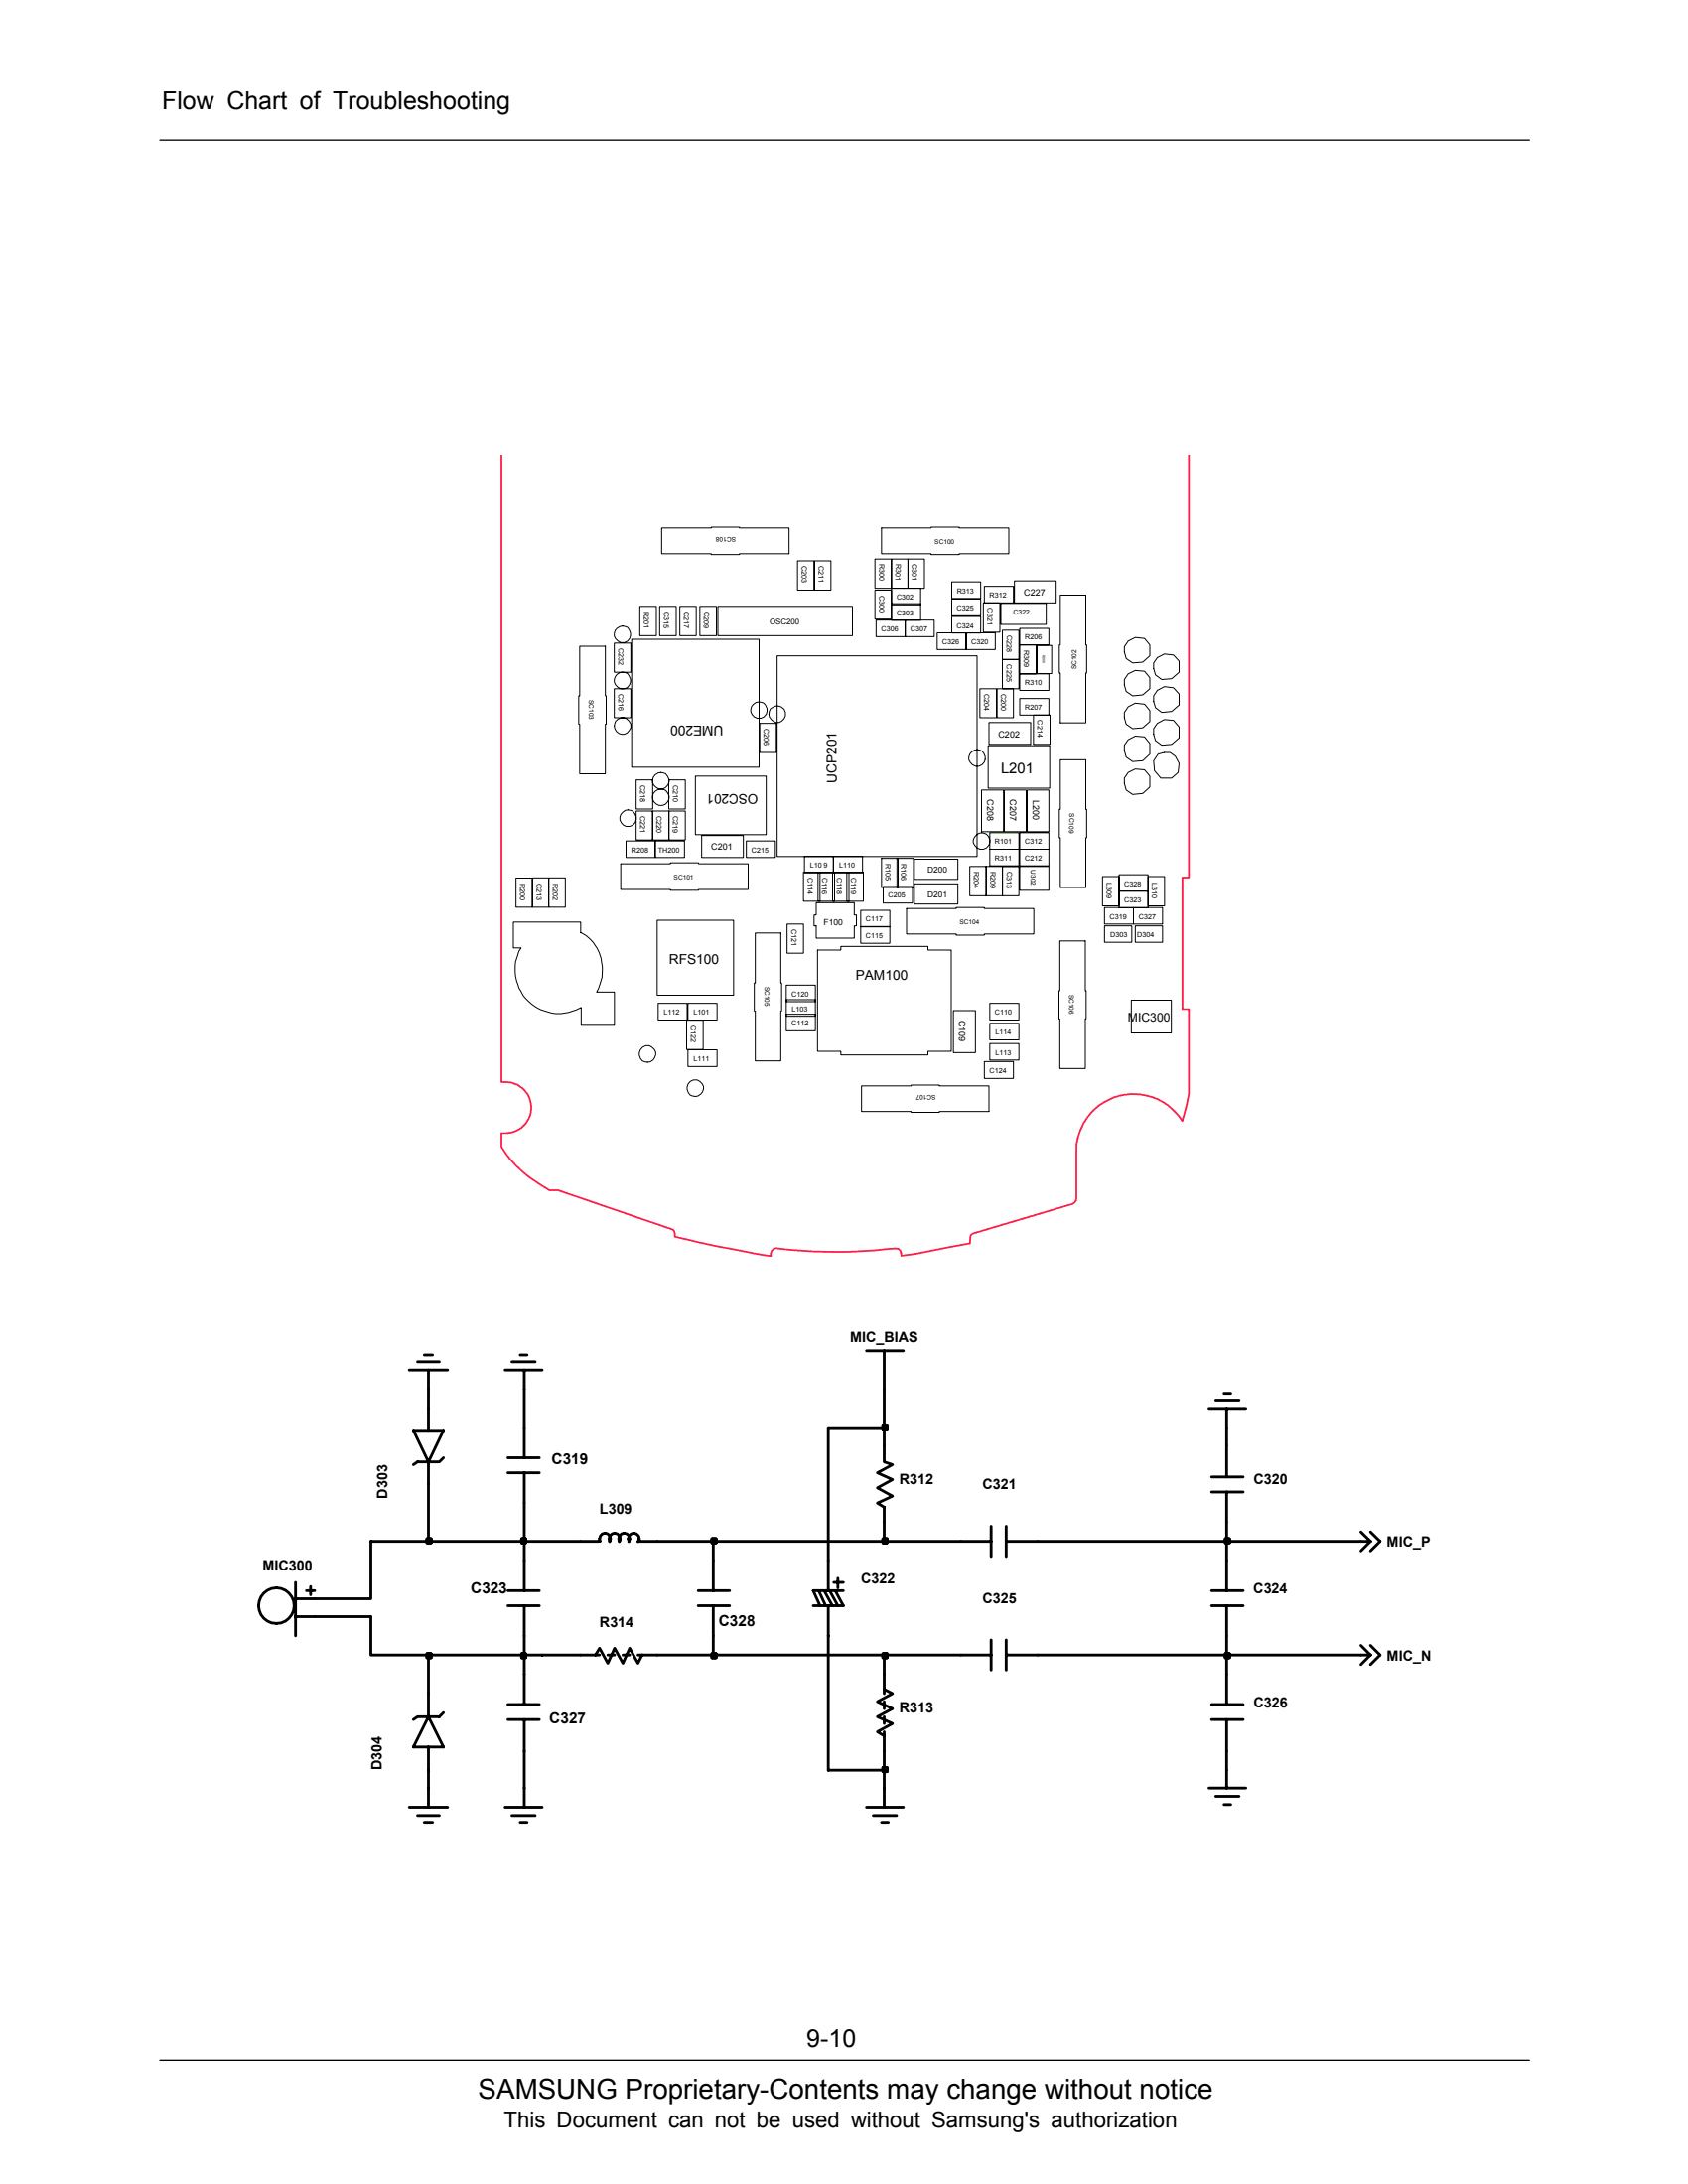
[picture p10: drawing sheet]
<svg xmlns="http://www.w3.org/2000/svg" width="216mm" height="279mm" viewBox="0 0 216 279" stroke-linecap="round" stroke-linejoin="round" font-family="sans-serif">
<path d="M20.4 263.6h175.2" fill="none" stroke="#000" stroke-width=".17"/>
<path d="M20.8 265.5h174.8v9h-174.8z" fill="#fff"/>
<path d="M20.4 17.9h175.2" fill="none" stroke="#000" stroke-width=".17"/>
<path d="M64.1 58.2v80.2a3.3 3.3 0 0 1 3.7 2.5 3.3 3.3 0 0 1-2.1 3.9l-.9 .2h-.7v1.7a16.2 16.2 0 0 0 6.2 5.6h1.1l14.7 5 .2 .2v.7a138.3 138.3 0 0 0 12.3 2.5 .81 .81 0 0 1 .2-.8 .81 .81 0 0 1 .9-.2 65.7 65.7 0 0 0 14.7 0h.5l.2 .3 .2 .7 1.8-.3 7-1.3v-.8a.66 .66 0 0 1 .7-.6l12.4-3.7 .2-.1 .2-.3 .1-.3v-5.5a7.3 7.3 0 0 1 5-7.5 7.3 7.3 0 0 1 8.5 3.1l.9-3.5v-10.8h-.9v-16.8h.9v-54.1" fill="none" stroke="#ff1d46" stroke-width=".23"/>
<g fill="none" stroke="#000" stroke-width=".13">
<path d="M81.8 77.6h2.1v3.7h-2.1zM84.4 77.6h2.1v3.7h-2.1zM84.6 67.5h6.4v-.1h3.6v.1h6.3v3.3h-6.3v.2h-3.6v-.2h-6.4zM87 77.6h2v3.7h-2zM89.5 77.6h2.1v3.7h-2.1zM91.8 77.6h17.2v3.7h-17.2zM102 71.8h2.1v3.7h-2.1zM104.2 71.8h2.1v3.7h-2.1zM111.9 75.5h2.1v3.7h-2.1zM111.9 71.5h2.1v3.8h-2.1zM112.1 79.3h3.7v2.1h-3.7zM112.8 67.5h6.3v-.1h3.6v.1h6.3v3.3h-6.3v.2h-3.6v-.2h-6.3z"/>
<path d="M114 75.2h3.8v2.2h-3.8zM114 77.2h3.8v2.2h-3.8zM114 71.5h2.1v3.8h-2.1zM115.8 79.3h3.7v2.1h-3.7zM116.1 71.5h2.1v3.8h-2.1zM121.7 78.9h3.7v2.1h-3.7zM121.7 76.6h3.7v2.2h-3.7zM121.7 74.4h3.7v2.2h-3.7zM125.8 77.1h2.1v3.8h-2.1zM125.9 75h3.7v2.1h-3.7zM128 77.2h5.8v2.7h-5.8zM129.8 74.3h5.3v2.8h-5.3z"/>
<path d="M135.6 76.1h3.3v6.4h.1v3.6h-.1v6.4h-3.3v-6.4h-.1v-3.6h.1zM74.1 82.7h3.3v6.3h.1v3.6h-.1v6.4h-3.3v-6.4h-.1v-3.6h.1zM78.6 88.1h2.1v3.7h-2.1zM78.6 82.3h2.1v3.7h-2.1zM80.8 81.8h16.3v16.3h-16.3zM81.4 99.8h2.1v3.7h-2.1zM85.5 99.8h2.2v3.7h-2.2zM88.9 99.3h9.1v7.5h-9.1zM97.2 92.5h2.1v3.8h-2.1zM99.4 83.9h25.6v25.7h-25.6zM119.9 81h3.7v2.1h-3.7zM123.6 81h3.7v2.1h-3.7z"/>
<path d="M125.3 88.1h2.1v3.7h-2.1zM126.4 95.4h7.9v5.4h-7.9zM126.5 92.4h5.3v2.8h-5.3zM127.5 88.1h2.1v3.7h-2.1zM128.2 84.4h2.1v3.7h-2.1zM128.2 80.6h2.1v3.8h-2.1zM130.4 80.4h3.8v2.1h-3.8zM130.4 89.4h3.8v2.1h-3.8zM130.4 82.5h2.1v3.7h-2.1zM130.4 86.2h3.8v2.1h-3.8zM132.2 91.5h2.1v3.7h-2.1zM132.6 82.6h1.9v3.6h-1.9z"/>
<path d="M135.6 97.2h3.3v6.3h.1v3.7h-.1v6.3h-3.3v-6.3h-.1v-3.7h.1zM144.3 90.4l.9-.4 1.2 .1 .7 .8v1.4l-.9 .8-1.3 .1-.9-.6-.2-.8v-.7zM144.3 94.6l.9-.4 1.2 .1 .7 .8v1.4l-.9 .8-1.3 .1-.9-.5-.2-.9v-.7zM144.3 86.2l.9-.4 1.2 .1 .7 .8v1.4l-.9 .8-1.3 .1-.9-.5-.2-.9v-.7zM144.3 98.8l.9-.4 1.2 .1 .7 .8v1.4l-.9 .8-1.3 .1-.9-.5-.2-.9v-.7zM144.3 82l.9-.4 1.2 .1 .7 .8v1.4l-.9 .8-1.3 .1-.9-.6-.2-.8v-.7zM148 88.3l.9-.5 1.2 .2 .7 .8v1.4l-.9 .8-1.3 .1a1.76 1.76 0 0 1-.6-2.8zM148 92.5l.9-.4 1.2 .1 .7 .8v1.4l-.9 .8-1.3 .1-.8-.6-.2-.8v-.7zM148 84.1l.9-.4 1.2 .1 .7 .8v1.4l-.9 .8-1.3 .1-.8-.6-.2-.8v-.7zM148.1 96.5l.8-.2h.7l.7 .5 .5 .9-.1 1.1-.8 .7h-1.4l-.8-.9-.1-1.3zM65.7 118h8.6v1.3a5.2 5.2 0 0 1 2.7 4.9 6.4 6.4 0 0 1-.7 2.7h2.3v4.3h-4.3v-2.3a5.6 5.6 0 0 1-6.8-.8 5.6 5.6 0 0 1-.8-6.8h-1zM66 112.3h2.1v3.8h-2.1z"/>
<path d="M68.1 112.3h2.1v3.8h-2.1zM70.2 112.3h2.1v3.8h-2.1zM79.4 110.5h6.3v-.1h3.6v.1h6.4v3.3h-6.4v.1h-3.6v-.1h-6.3zM80.1 107.6h3.7v2.1h-3.7zM81.4 103.8h2.1v3.7h-2.1zM83.5 103.8h2.1v3.7h-2.1zM83.8 107.6h3.7v2.1h-3.7zM84.1 117.7h9.7v9.6h-9.7zM85.5 103.8h2.2v3.7h-2.2zM89.7 106.9h5.4v2.8h-5.4zM95.5 107.6h3.7v2.1h-3.7zM96.6 119.4h3.3v6.4h.1v3.5h-.1v6.4h-3.3v-6.4h-.1v-3.5h.1z"/>
<path d="M100.7 118.2h2.1v3.7h-2.1zM102.8 111.6h2.1v3.7h-2.1zM102.9 109.6h3.7v2.1h-3.7zM104.4 115.5h4.9v1.6h.2v1.3h-.2v1.6h-4.9v-1.6h-.3v-1.3h.3zM104.6 111.6h2.1v3.7h-2.1zM106.5 111.6h2.1v3.7h-2.1zM106.6 109.6h3.7v2.1h-3.7zM108.3 111.6h2.1v3.7h-2.1zM110.1 116.5h3.7v2.1h-3.7zM110.1 118.5h3.7v2.2h-3.7zM112.8 109.8h2.1v3.7h-2.1zM113 113.4h3.7v2.1h-3.7z"/>
<path d="M114.7 109.8h2.1v3.7h-2.1zM116 116.2h6.3v-.1h3.6v.1h6.3v3.3h-6.3v.1h-3.6v-.1h-6.3zM116.9 109.9h5.6v2.6h-5.6zM116.9 113.1h5.6v2.6h-5.6zM124 110.8h2.2v3.8h-2.2zM125.5 101.1h2.9v5.3h-2.9zM126.1 110.8h2.1v3.8h-2.1zM126.6 106.5h3.7v2.1h-3.7zM126.6 108.6h3.7v2.2h-3.7zM128.2 110.9h2.1v3.7h-2.1zM128.5 101.1h2.8v5.3h-2.8zM130.4 108.6h3.8v2.2h-3.8z"/>
<path d="M130.4 106.5h3.8v2.1h-3.8zM130.4 110.8h3.8v3.1h-3.8zM131.4 101.1h2.8v5.3h-2.8zM141 112.1h2.1v3.8h-2.1zM141.3 116.1h3.7v2.1h-3.7zM141.3 118.4h3.5v2.1h-3.5zM143.1 114h3.7v2.1h-3.7zM143.1 111.9h3.7v2.1h-3.7zM145 116.1h3.7v2.1h-3.7zM145.2 118.4h3.5v2.1h-3.5zM146.8 112.1h2.1v3.8h-2.1zM84.2 128.4h3.7v2.1h-3.7z"/>
<path d="M87.8 130.5h2.1v3.8h-2.1zM88 134.3h3.7v2.1h-3.7zM88 128.4h3.7v2.1h-3.7zM100.6 127.9h3.7v2.1h-3.7zM100.6 126h3.7v2.1h-3.7zM100.6 129.8h3.7v2.1h-3.7zM104.6 121.5h2.9v-.4h11.2v.4h3v13h-3v.5h-11.2v-.5h-2.9zM110.2 138.9h6.3v-.1h3.6v.1h6.4v3.3h-6.4v.1h-3.6v-.1h-6.3zM121.9 129.3h2.9v5.4h-2.9zM125.9 135.8h3.7v2.2h-3.7zM126.6 130.9h3.7v2.1h-3.7zM126.6 128.4h3.7v2.1h-3.7z"/>
<path d="M126.6 133.5h3.7v2.1h-3.7zM135.6 120.4h3.2v6.3h.1v3.6h-.1v6.4h-3.2v-6.4h-.2v-3.6h.2zM144.7 128h5.1v4.1h-5.1z"/>
<circle cx="79.6" cy="87.1" r="1.06"/>
<circle cx="79.6" cy="81.2" r="1.06"/>
<circle cx="79.6" cy="92.9" r="1.07"/>
<circle cx="84.5" cy="99.9" r="1.06"/>
<circle cx="97.1" cy="90.9" r="1.06"/>
<circle cx="99.4" cy="91.4" r="1.08"/>
<circle cx="125" cy="97" r="1.07"/>
<circle cx="80.3" cy="104.7" r="1.07"/>
<circle cx="84.5" cy="102" r="1.06"/>
<circle cx="125.5" cy="107.6" r="1.08"/>
<circle cx="82.8" cy="134.8" r="1.06"/>
<circle cx="88.9" cy="139.2" r="1.07"/>
</g>
<path d="M126.6 106.5h3.7" fill="none" stroke="#63ff00" stroke-width=".13"/>
<g fill="none" stroke="#000" stroke-width=".36">
<path d="M52.3 175.3h5M53.4 174.2h2.8M54.3 173.4h1M54.8 175.3v2.4M64.6 175.3h4.7M65.5 174.2h3M66.5 173.4h.9M67.1 175.3v2.4M110.8 172.8h4.7M113.1 172.8v4.9M155.5 179.1h3M156.5 178.3h.9"/>
<path d="M52.9 183h3.8l-1.9 4zM54.8 180.2v2.8M54.8 187v2.8M56.7 186.5l-.5 .5h-2.8l-.5 .4M65 186.5h4M65 188.4h4M67.1 182.6v3.9M67.1 188.4v3.9M67.1 199.7v3.8M74.3 197.2h2.4M76.8 197.2a.7 .7 0 0 1 .6-1.1 .7 .7 0 0 1 .6 1.1M78 197.2a.71 .71 0 0 1 .7-1.1 .71 .71 0 0 1 .5 1.1"/>
<path d="M79.2 197.2a.7 .7 0 0 1 .7-1.1 .7 .7 0 0 1 .5 1.1M80.5 197.2a.7 .7 0 0 1 .6-1.1 .7 .7 0 0 1 .5 1.1M81.6 197.2h2.5M91.2 199.7v3.8M105.9 199.7v3.8M113.1 184.9v2.1l1.1 .4-2 1 2 .9-2 1.1 2 1-2 .9 .9 .5v1.9M122.9 197.2h3.9M126.8 195.3v3.8M128.7 197.2h4M128.7 195.3v3.8M154.6 180.2h4.7M155 190.9h4"/>
<path d="M155 189h4M156.9 180.2v2.4M156.9 184.9v4.1M156.9 190.9v3.8M156.9 199.7v3.8M174.1 197.2h1.2M174.1 196l1.2 1.2M175.3 196l1.2 1.2-1.2 1.2M175.3 197.2l-1.2 1.2M37.8 206.8h2.5M37.8 202.4v6.9M37.8 204.5h2.5"/>
<path d="M39.2 203.5h1.1M39.7 203v1M54.8 216.7v2.9M54.8 219.6l1.9 3.9h-3.8zM56.7 219.1l-.5 .5h-2.8l-.5 .4M65 205.4h4M65 203.5h4M65 220h4M65 218.1h4M67.1 205.4v3.9M67.1 214.2v3.9M67.1 220v11.2"/>
<path d="M74.3 211.7h1.9l.5-.8 1 1.9 .9-1.9 1.1 1.9 .8-1.9 1.1 1.9 .5-1.1M76.2 211.7h.5M77.7 211.7h.9M79.7 211.7h.8M81.6 211.7h2.5M89.3 205.4h4M89.3 203.5h4M91.2 205.4v3.9M104.7 203.5l.9 1.9M105.4 203.5l1.1 1.9M105.9 205.4v21.1h7.2v4.7M106.1 203.5l1.1 1.9"/>
<path d="M106.6 202.4h1.3M106.8 203.5l1.1 1.9h-3.9M107.2 201.9v1.2M107.9 203.5h-3.9l.9 1.9M113.1 214.2v1.9l1.1 .6-2 1 2 .9-2 1 2 .9-2 1.1 .9 .5M113.1 216.1v.6M113.1 217.7v.9M113.1 219.6v.9M122.9 211.7h3.9M126.8 209.8v3.9M128.7 211.7h4M128.7 209.8v3.9"/>
<path d="M155 205.4h4M155 203.5h4M155 220h4M155 218.1h4M156.9 205.4v3.9M156.9 214.2v3.9M156.9 220v4M174.1 211.7h1.2M174.1 210.5l1.2 1.2M175.3 210.5l1.2 1.2-1.2 1.3M175.3 211.7l-1.2 1.3M52.3 231.2h5"/>
<path d="M53.4 232.3h2.8M54.3 233.1h1M54.8 223.5v7.7M64.6 231.2h4.7M65.5 232.3h3M66.5 233.1h.9M110.8 231.2h4.7M111.7 232.3h3M112.8 233.1h.8M113.1 221.6v2.4M154.6 228.7h4.7M155.5 229.8h3"/>
<path d="M156.5 230.9h.9M156.9 226.5v2.2"/>
<circle cx="35.3" cy="205.4" r="2.28"/>
</g>
<path d="M112.9 226.1h.6v.6h-.6z" fill="#c2c2c2"/>
<path d="M47.4 206.8v4.9h7.4v5M67.1 211.7v2.5M113.1 211.7v2.5M156.9 211.7v2.5M112.9 226.1h.6v.6h-.6zM113.1 224v2.5M156.9 224v2.5" fill="none" stroke="#000" stroke-width=".36"/>
<path d="M54.6 211.6h.5v.5h-.5z" fill="#c2c2c2"/>
<path d="M54.6 211.6h.5v.5h-.5zM54.8 211.7h12.3" fill="none" stroke="#000" stroke-width=".36"/>
<path d="M66.7 211.6h.5v.5h-.5z" fill="#c2c2c2"/>
<path d="M66.7 211.6h.5v.5h-.5zM67.1 209.3v2.4h7.2M84.1 211.7h7.1" fill="none" stroke="#000" stroke-width=".36"/>
<path d="M91.1 211.6h.5v.5h-.5z" fill="#c2c2c2"/>
<path d="M91.1 211.6h.5v.5h-.5zM91.2 209.3v2.4h21.9" fill="none" stroke="#000" stroke-width=".36"/>
<path d="M112.9 211.6h.6v.5h-.6z" fill="#c2c2c2"/>
<path d="M112.9 211.6h.6v.5h-.6zM113.1 211.7h9.8M132.7 211.7h24.2" fill="none" stroke="#000" stroke-width=".36"/>
<path d="M156.7 211.6h.5v.5h-.5z" fill="#c2c2c2"/>
<path d="M54.8 197.2h-7.4v7.3h-7.1M67.1 197.2v2.5M91.2 197.2v2.5M105.9 182.6v17.1M156.9 197.2v2.5M40.3 206.8h7.1M156.7 211.6h.5v.5h-.5zM156.9 209.3v2.4h17.2" fill="none" stroke="#000" stroke-width=".36"/>
<path d="M54.6 196.8h.5v.6h-.5z" fill="#c2c2c2"/>
<path d="M54.6 196.8h.5v.6h-.5zM54.8 189.8v7.4h12.3" fill="none" stroke="#000" stroke-width=".36"/>
<path d="M66.7 196.8h.5v.6h-.5z" fill="#c2c2c2"/>
<path d="M66.7 196.8h.5v.6h-.5zM67.1 192.3v4.9h7.2M84.1 197.2h7.1" fill="none" stroke="#000" stroke-width=".36"/>
<path d="M91.1 196.8h.5v.6h-.5z" fill="#c2c2c2"/>
<path d="M91.1 196.8h.5v.6h-.5zM91.2 197.2h21.9" fill="none" stroke="#000" stroke-width=".36"/>
<path d="M112.9 196.8h.6v.6h-.6z" fill="#c2c2c2"/>
<path d="M112.9 196.8h.6v.6h-.6zM113.1 194.7v2.5h9.8M132.7 197.2h24.2" fill="none" stroke="#000" stroke-width=".36"/>
<path d="M156.7 196.8h.5v.6h-.5z" fill="#c2c2c2"/>
<path d="M67.1 177.7v4.9M105.9 182.6h7.2v2.3M156.7 196.8h.5v.6h-.5zM156.9 182.6v2.3M156.9 194.7v2.5h17.2" fill="none" stroke="#000" stroke-width=".36"/>
<path d="M112.9 182.3h.6v.5h-.6z" fill="#c2c2c2"/>
<path d="M54.8 177.7v2.5M113.1 177.7v4.9M112.9 182.3h.6v.5h-.6z" fill="none" stroke="#000" stroke-width=".36"/>
<text font-size="3.5" x="61.2" y="268.5">SAMSUNG Proprietary-Contents may change without notice</text>
<g font-size="3.2">
<text x="20.7" y="14">Flow Chart of Troubleshooting</text>
<text x="103.2" y="261.9">9-10</text>
</g>
<text font-size="2.8" x="64.5" y="272.1">This Document can not be used without Samsung's authorization</text>
<g font-size="2">
<text x="70.5" y="187.4">C319</text>
<text x="60.2" y="203.9">C323</text>
<text x="91.9" y="208.1">C328</text>
<text x="70.3" y="220.5">C327</text>
</g>
<text font-size="1.9" x="128" y="99">L201</text>
<g font-size="1.8">
<text x="108.8" y="171.7">MIC_BIAS</text>
<text x="49.6" y="191.7" transform="rotate(-90 49.6 191.7)">D303</text>
<text x="115" y="189.8">R312</text>
<text x="125.6" y="190.5">C321</text>
<text x="160.3" y="189.8">C320</text>
<text x="76.7" y="193.7">L309</text>
<text x="177.4" y="197.9">MIC_P</text>
<text x="33.6" y="200.9">MIC300</text>
<text x="110.1" y="202.6">C322</text>
<text x="160.3" y="203.9">C324</text>
<text x="76.7" y="208.2">R314</text>
<text x="125.6" y="205.1">C325</text>
<text x="177.4" y="212.4">MIC_N</text>
<text x="115" y="219.1">R313</text>
<text x="160.3" y="218.4">C326</text>
<text x="48.9" y="226.4" transform="rotate(-90 48.9 226.4)">D304</text>
</g>
<g font-size="1.7">
<text x="92.5" y="92.8" transform="rotate(-180 92.5 92.8)">UME200</text>
<text x="97" y="101.6" transform="rotate(-180 97 101.6)">OSC201</text>
<text x="107" y="100.2" transform="rotate(-90 107 100.2)">UCP201</text>
<text x="85.6" y="123.3">RFS100</text>
<text x="109.4" y="125.3">PAM100</text>
</g>
<text font-size="1.5" x="144.3" y="130.7">MIC300</text>
<g font-size="1.1">
<text x="131" y="76.2">C227</text>
<text x="127.7" y="94.3">C202</text>
<text x="126.3" y="102.3" transform="rotate(90 126.3 102.3)">C208</text>
<text x="129.2" y="102.3" transform="rotate(90 129.2 102.3)">C207</text>
<text x="132.1" y="102.3" transform="rotate(90 132.1 102.3)">L200</text>
<text x="91" y="108.8">C201</text>
<text x="118.6" y="111.7">D200</text>
<text x="105.3" y="118.3">F100</text>
<text x="118.6" y="114.8">D201</text>
<text x="122.7" y="130.5" transform="rotate(90 122.7 130.5)">C109</text>
</g>
<text font-size="1" x="98.4" y="79.9">OSC200</text>
<g font-size=".9">
<text x="102.5" y="72.4" transform="rotate(90 102.5 72.4)">C203</text>
<text x="104.7" y="72.4" transform="rotate(90 104.7 72.4)">C211</text>
<text x="112.5" y="76.2" transform="rotate(90 112.5 76.2)">C300</text>
<text x="112.5" y="72.2" transform="rotate(90 112.5 72.2)">R300</text>
<text x="114.6" y="72.2" transform="rotate(90 114.6 72.2)">R301</text>
<text x="114.7" y="76.7">C302</text>
<text x="116.6" y="72.2" transform="rotate(90 116.6 72.2)">C301</text>
<text x="122.4" y="75.9">R313</text>
<text x="126.3" y="77.8" transform="rotate(90 126.3 77.8)">C321</text>
<text x="126.6" y="76.5">R312</text>
<text x="79.1" y="82.9" transform="rotate(90 79.1 82.9)">C232</text>
<text x="82.4" y="78.3" transform="rotate(90 82.4 78.3)">R201</text>
<text x="84.9" y="78.2" transform="rotate(90 84.9 78.2)">C315</text>
<text x="87.5" y="78.2" transform="rotate(90 87.5 78.2)">C217</text>
<text x="90" y="78.2" transform="rotate(90 90 78.2)">C209</text>
<text x="112.7" y="80.8">C306</text>
<text x="114.7" y="78.7">C303</text>
<text x="116.4" y="80.8">C307</text>
<text x="120.5" y="82.4">C326</text>
<text x="122.4" y="80.3">C324</text>
<text x="122.4" y="78.1">C325</text>
<text x="124.2" y="82.4">C320</text>
<text x="128.8" y="81.3" transform="rotate(90 128.8 81.3)">C228</text>
<text x="129.6" y="78.6">C322</text>
<text x="131" y="83.2" transform="rotate(90 131 83.2)">R309</text>
<text x="131.1" y="81.9">R206</text>
<text x="79.1" y="88.8" transform="rotate(90 79.1 88.8)">C216</text>
<text x="125.9" y="88.8" transform="rotate(90 125.9 88.8)">C204</text>
<text x="128.1" y="88.8" transform="rotate(90 128.1 88.8)">C200</text>
<text x="128.8" y="85" transform="rotate(90 128.8 85)">C225</text>
<text x="131.1" y="87.7">R310</text>
<text x="97.7" y="93.2" transform="rotate(90 97.7 93.2)">C206</text>
<text x="131.1" y="90.8">R207</text>
<text x="132.7" y="92.1" transform="rotate(90 132.7 92.1)">C214</text>
<text x="81.9" y="100.4" transform="rotate(90 81.9 100.4)">C218</text>
<text x="86.1" y="100.4" transform="rotate(90 86.1 100.4)">C210</text>
<text x="81.9" y="104.4" transform="rotate(90 81.9 104.4)">C221</text>
<text x="84" y="104.4" transform="rotate(90 84 104.4)">C220</text>
<text x="86.1" y="104.4" transform="rotate(90 86.1 104.4)">C219</text>
<text x="127.3" y="108">R101</text>
<text x="131.1" y="108">C312</text>
<text x="66.5" y="113" transform="rotate(90 66.5 113)">R200</text>
<text x="68.6" y="113" transform="rotate(90 68.6 113)">C213</text>
<text x="70.7" y="113" transform="rotate(90 70.7 113)">R202</text>
<text x="80.8" y="109.1">R208</text>
<text x="84.2" y="109.1">TH200</text>
<text x="96.1" y="109.1">C215</text>
<text x="103.3" y="112.2" transform="rotate(90 103.3 112.2)">C114</text>
<text x="103.6" y="111">L10 9</text>
<text x="105.2" y="112.2" transform="rotate(90 105.2 112.2)">C116</text>
<text x="107" y="112.2" transform="rotate(90 107 112.2)">C118</text>
<text x="107.3" y="111">L110</text>
<text x="108.9" y="112.2" transform="rotate(90 108.9 112.2)">C119</text>
<text x="113.3" y="110.5" transform="rotate(90 113.3 110.5)">R105</text>
<text x="115.3" y="110.5" transform="rotate(90 115.3 110.5)">R106</text>
<text x="124.6" y="111.5" transform="rotate(90 124.6 111.5)">R204</text>
<text x="126.7" y="111.5" transform="rotate(90 126.7 111.5)">R209</text>
<text x="127.3" y="110.1">R311</text>
<text x="128.8" y="111.5" transform="rotate(90 128.8 111.5)">C313</text>
<text x="131.1" y="110.1">C212</text>
<text x="141.5" y="112.9" transform="rotate(90 141.5 112.9)">L309</text>
<text x="143.8" y="113.4">C328</text>
<text x="147.4" y="112.9" transform="rotate(90 147.4 112.9)">L310</text>
<text x="101.2" y="118.9" transform="rotate(90 101.2 118.9)">C121</text>
<text x="110.7" y="117.9">C117</text>
<text x="113.6" y="114.9">C205</text>
<text x="141.9" y="117.6">C319</text>
<text x="142" y="119.9">D303</text>
<text x="143.8" y="115.5">C323</text>
<text x="145.5" y="119.9">D304</text>
<text x="145.6" y="117.6">C327</text>
<text x="110.7" y="120">C115</text>
<text x="84.9" y="129.8">L112</text>
<text x="88.4" y="131.2" transform="rotate(90 88.4 131.2)">C122</text>
<text x="88.7" y="129.8">L101</text>
<text x="101.2" y="127.5">C120</text>
<text x="101.2" y="131.2">C112</text>
<text x="101.3" y="129.3">L103</text>
<text x="127.3" y="129.8">C110</text>
<text x="88.7" y="135.8">L111</text>
<text x="126.6" y="137.3">C124</text>
<text x="127.3" y="135">L113</text>
<text x="127.3" y="132.4">L114</text>
</g>
<g font-size=".8">
<text x="94.1" y="68.7" transform="rotate(-180 94.1 68.7)">SC108</text>
<text x="119.5" y="69.6">SC100</text>
<text x="75.3" y="89.5" transform="rotate(90 75.3 89.5)">SC103</text>
<text x="137.7" y="85.6" transform="rotate(-90 137.7 85.6)">SC102</text>
<text x="136.8" y="104" transform="rotate(90 136.8 104)">SC109</text>
<text x="86.2" y="112.5">SC101</text>
<text x="131.8" y="111.3" transform="rotate(90 131.8 111.3)">U302</text>
<text x="122.7" y="118.2">SC104</text>
<text x="97.8" y="126.2" transform="rotate(90 97.8 126.2)">SC105</text>
<text x="136.7" y="127.2" transform="rotate(90 136.7 127.2)">SC106</text>
<text x="119.7" y="140.1" transform="rotate(-180 119.7 140.1)">SC107</text>
</g>
<text font-size=".4" x="133.3" y="83.8" transform="rotate(90 133.3 83.8)">R205</text>
</svg>
